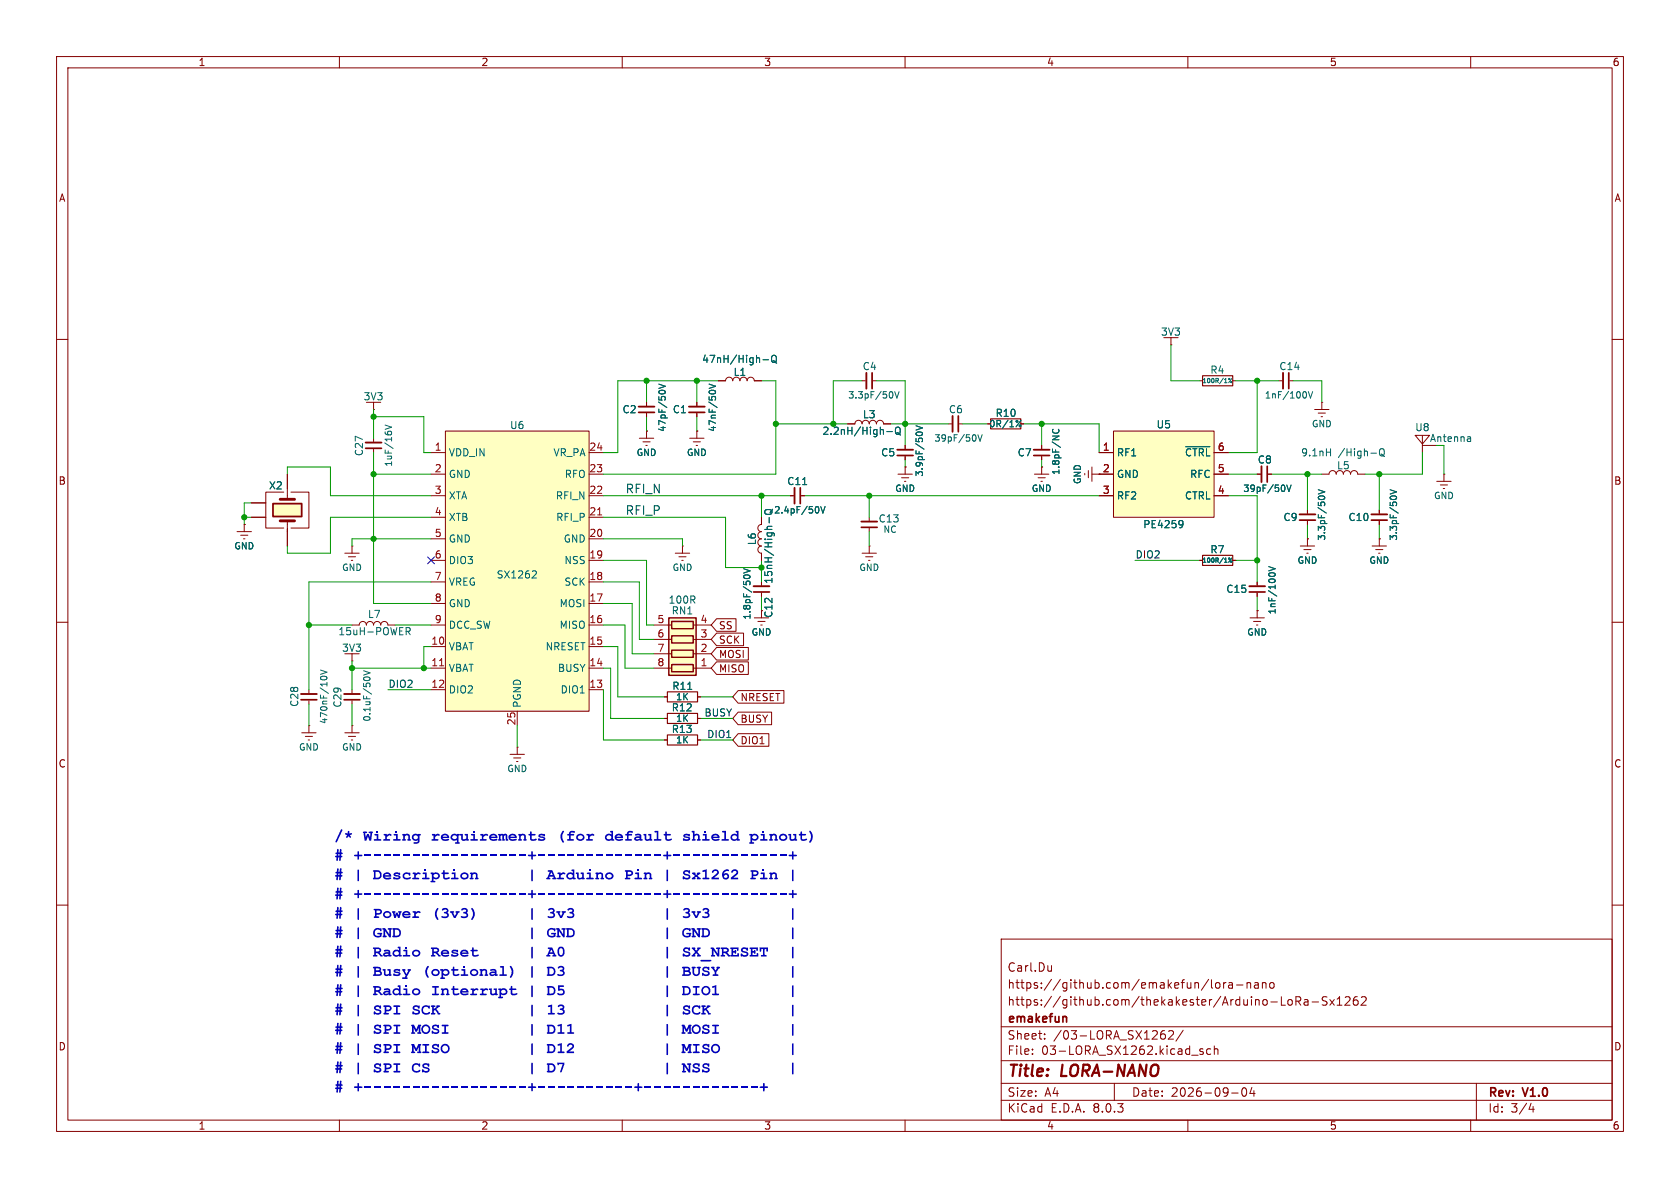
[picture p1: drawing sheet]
<svg xmlns="http://www.w3.org/2000/svg" width="297mm" height="210mm" viewBox="0 0 297 210" stroke-linecap="round" stroke-linejoin="round" font-family="sans-serif">
<g fill="none" stroke="#840000" stroke-width=".18">
<path d="M10 10h277v190h-277zM12 12h273v186h-273zM60 10v2M110 10v2M160 10v2M210 10v2M260 10v2M10 60h2M285 60h2M167.6 74.9h.6M169.6 74.9h.6M139.7 87.6h.6"/>
<path d="M141.7 87.6h.5M10 110h2M222.2 102.9v.6M222.2 104.8v.6M285 110h2M117.5 123.2h.5M117.5 130.8h.5M117.5 127h.5M123.3 123.2h.5M123.3 130.8h.5M123.3 127h.5M10 160h2"/>
<path d="M285 160h2M177 166h108v32h-108zM185.9 170.7v1M185.9 171.6l-.4 .1M214.2 174.6l.2 .1M215 173.8l.2-.1 .4 .1 .1 .6-.2 .2-.3 .1-.2-.1zM216.3 173.7v1M216.7 173.7l-.2 .1-.2 .2M217.2 173.8h.6l.1 .9M217.9 174.1h-.5a.29 .29 0 0 0-.2 .3 .29 .29 0 0 0 .2 .3l.5-.1M218.6 174.1h1.1M220.5 173.8l.2-.1 .3 .1 .1 .9"/>
<path d="M220.5 173.7v1M221.8 173.8h.6l.1 .9M222.5 174.1h-.5a.29 .29 0 0 0-.3 .3 .29 .29 0 0 0 .3 .3l.5-.1M223.2 173.8l.2-.1 .3 .1 .1 .9M223.2 173.7v1M224.5 173.8l.2-.1 .5 .1v.6l-.1 .2-.4 .1-.2-.1zM227.7 176.8l.5-.1 .3 .3v.4l-.2 .2-.3 .1-.3-.1M229.1 177l.7-.1 .2-.2-.1-.4-.2-.1h-.6v1.5M229.5 177l.5 .7M230.6 176.8h.6v.9M231.2 177.1h-.5a.29 .29 0 0 0-.2 .3 .29 .29 0 0 0 .2 .3l.5-.1M232 177.1h1.1"/>
<path d="M234.6 176.3l-.6-.1-.2 .1v.5l.7 .3 .1 .3-.3 .3-.6-.1M235.1 176.7l.8 1M235.9 176.7l-.8 1M236.4 177.7h.8M236.4 176.6l.4-.4v1.5M237.8 176.3l.6-.1 .2 .1 .1 .3-1 1.1h1M240 176.2a.59 .59 0 0 0-.8 .6v.6l.2 .2 .4 .1 .2-.1 .1-.5-.1-.3h-.5l-.3 .3M240.7 176.3l.5-.1 .3 .1v.3l-.9 1.1h.9M60 198v2M110 198v2M160 198v2M177 194.5h108"/>
<path d="M177 191.5h108M177 187.5h108M177 181.5h108M182.5 186.3v.1M182.5 185.5v.1M184.7 183.6v.1M184.7 182.8v.1M197 191.5v3M205.5 182.8h.2l.3 .3v.5l-.5 .1M205.9 182.2l-.4 .1M206.6 182.3l.6-.1 .2 .1 .1 .3-1 1.1h1M209.2 182.1l-1.3 2"/>
<path d="M210 198v2M212.7 185.5l-.4-.1-.2 .2 .1 .2 .5 .2v.3h-.6M214 185.5l-.4-.1-.3 .3v.4l.2 .2h.5M214.7 185.5l.2-.1 .3 .1 .1 .9M214.7 184.9v1.5M217.7 193.2h1.2M219.7 192.4l.2-.1a.81 .81 0 0 1 .6 .6 .81 .81 0 0 1-.3 .8l-.2 .1a.81 .81 0 0 1-.3-1.4zM221.3 192.2l-.3 1.1h.9M221.7 192.8v1M260 198v2M261 191.5v6.5M270.7 195l-.4 1.1h.9"/>
<path d="M271 195.6v1"/>
</g>
<path d="M169.4 73.5v2.8M141.5 86.2v2.8M220.9 104.6h2.7M188.3 179.7l.3 .2v.8" fill="none" stroke="#840000" stroke-width=".3"/>
<path d="M168.4 73.5v2.8M140.5 86.2v2.8M220.9 103.6h2.7" fill="none" stroke="#840000" stroke-width=".33"/>
<path d="M172.5 77.1v.7M172.9 76.8l.4 1.2 .3-1.2M141.9 85.7h.7M144.6 89.6l.2 .4-.2 .6M145.1 89.5l.4 1.2 .4-1.2M224.3 100.2l1.1 .3-1.1 .4M224.5 101.3h.7M121.6 121.9h.7" fill="none" stroke="#006464" stroke-width=".18"/>
<path d="M118 122.3h5.3v1.8h-5.3zM118 129.9h5.3v1.8h-5.3zM118 126.1h5.3v1.8h-5.3z" fill="none" stroke="#840000" stroke-width=".2"/>
<path d="M196.8 76.2h17.8v15.2h-17.8z" fill="#ffffc2"/>
<g fill="none" stroke="#840000" stroke-width=".18">
<path d="M66 77.5v.6M66 79.4v.6M196.8 76.2h17.8v15.2h-17.8zM152.4 97.8h2.5M153 98.4h1.3M153.5 99.1h.3M153.7 96.5h.1M153.7 96.5v1.3M194.3 80h2.5M194.3 83.8h2.5M194.3 87.6h2.5M214.6 80h2.6"/>
<path d="M214.6 83.8h2.6M214.6 87.6h2.6M243.8 90.2v.6M243.8 92.1v.6M133.3 109.2h2.6M134 109.9h1.3M134.5 110.5h.2M134.6 108h.1M134.6 108v1.2"/>
</g>
<path d="M68.1 75.1l1.1 .4-1.1 .4M209.6 79h4.3M208.6 92l.5 .1a.84 .84 0 0 1-.3 1.2M209.1 92.6l-.1 .1-.4 .1M245.8 86.6l1.1 .3-1.1 .4M245.8 87.8l.4-.1 .6 .1" fill="none" stroke="#006464" stroke-width=".18"/>
<path d="M64.6 78.2h2.8M242.4 90.9h2.8" fill="none" stroke="#840000" stroke-width=".33"/>
<path d="M64.6 79.2h2.8M242.4 91.9h2.8" fill="none" stroke="#840000" stroke-width=".3"/>
<path d="M78.7 76.2h25.4v49.5h-25.4z" fill="#ffffc2"/>
<g fill="none" stroke="#840000" stroke-width=".18">
<path d="M78.7 76.2h25.4v49.5h-25.4zM160 78.7v.6M76.2 80h2.5M76.2 99.1h2.5M76.2 83.8h2.5M76.2 95.3h2.5M76.2 91.4h2.5M76.2 87.6h2.5M104.1 80h2.6M104.1 99.1h2.6M104.1 83.8h2.6M104.1 95.3h2.6"/>
<path d="M104.1 91.4h2.6M104.1 87.6h2.6M153.7 91.4v.6M153.7 93.4v.6M160 80.7v.6M242.6 96.5h2.5M243.2 97.2h1.3M243.7 97.8h.3M243.8 95.3h.1M243.8 95.3v1.2M254 85.1h2.5M254.6 85.7h1.3"/>
<path d="M255.1 86.4h.3M255.3 83.8h.1M255.3 83.8v1.3M62.2 110.5h1.3a.64 .64 0 0 1 .6-.6 .64 .64 0 0 1 .7 .6 .64 .64 0 0 1 .6-.6 .64 .64 0 0 1 .6 .6 .64 .64 0 0 1 .7-.6 .64 .64 0 0 1 .6 .6 .64 .64 0 0 1 .6-.6 .64 .64 0 0 1 .7 .6h1.2M76.2 114.3h2.5M76.2 118.1h2.5M76.2 110.5h2.5M76.2 106.7h2.5M76.2 102.9h2.5M104.1 114.3h2.6M104.1 118.1h2.6M104.1 110.5h2.6"/>
<path d="M104.1 106.7h2.6M104.1 102.9h2.6M134.6 102.9v.6M134.6 104.8v.6M76.2 121.9h2.5M91.4 125.7v2.6M104.1 121.9h2.6"/>
</g>
<path d="M105.7 91h.7M77.7 117.7h.7" fill="none" stroke="#a90000" stroke-width=".18"/>
<path d="M161.9 75.3l1.2 .3-1.2 .4M162 76.5l.4-.1 .6 .1M71.8 111.6l.6-.1 .1-.1v-.3l-.7-.2v1.3M72.1 111.6l.4 .6M94.3 100.9l.4 .1 .1 .3-.8 .9h.8M131.5 100.5l1.1 .4-1.1 .4M131.5 101.8l.4-.2 .6 .2" fill="none" stroke="#006464" stroke-width=".18"/>
<path d="M158.6 79.5h2.8M152.3 92.2h2.8M133.2 103.6h2.8" fill="none" stroke="#840000" stroke-width=".33"/>
<path d="M152.3 93.2h2.8M158.6 80.5h2.8M133.2 104.6h2.8" fill="none" stroke="#840000" stroke-width=".3"/>
<path d="M118.2 109.2h4.9v10.2h-4.9z" fill="#ffffc2"/>
<path d="M118.2 109.2h4.9v10.2h-4.9zM118.7 117.5h3.9v1.2h-3.9zM118.7 114.9h3.9v1.3h-3.9zM118.7 112.4h3.9v1.3h-3.9zM118.7 109.9h3.9v1.2h-3.9z" fill="none" stroke="#840000" stroke-width=".25"/>
<g fill="none" stroke="#840000" stroke-width=".18">
<path d="M207 59.7v1.3M66 72.4h.1M66 71.1v1.3M113 77.5h2.6M113.7 78.1h1.2M114.2 78.7h.2M114.3 76.2h.1M114.3 71.1v.6M114.3 73.1v.6M114.3 76.2v1.3M121.9 77.5h2.6M122.6 78.1h1.2"/>
<path d="M123.1 78.7h.2M123.2 76.2h.1M123.2 71.1v.6M123.2 73.1v.6M123.2 76.2v1.3M127 67.3h1.3a.64 .64 0 0 1 .6-.6 .64 .64 0 0 1 .6 .6 .64 .64 0 0 1 .7-.6 .64 .64 0 0 1 .6 .6 .64 .64 0 0 1 .6-.6 .64 .64 0 0 1 .7 .6 .64 .64 0 0 1 .6-.6 .64 .64 0 0 1 .6 .6h1.3M149.9 74.9h1.2a.64 .64 0 0 1 .7-.6 .64 .64 0 0 1 .6 .6 .64 .64 0 0 1 .6-.6 .64 .64 0 0 1 .7 .6 .64 .64 0 0 1 .6-.6 .64 .64 0 0 1 .6 .6 .64 .64 0 0 1 .7-.6 .64 .64 0 0 1 .6 .6h1.3M152.4 67.3h.6M154.4 67.3h.5M180.5 74.9h.5M184.1 78.7v.6M207 61h.1"/>
<path d="M212.1 67.3h.5M217.9 67.3h.5M226.1 67.3h.5M228 67.3h.6M232.4 72.4h2.5M233 73h1.3M233.6 73.7h.2M233.7 71.1h.1M233.7 71.1v1.3M250.2 77h2.5l-1.2 1.5zM251.5 77v3M251.5 78.7h2.5"/>
<path d="M119.4 97.8h2.5M120 98.4h1.3M120.5 99.1h.3M120.6 96.5h.1M120.6 96.5v1.3M134.6 91.4v1.3a.64 .64 0 0 0-.6 .6 .64 .64 0 0 0 .6 .7M134.6 94a.64 .64 0 0 0-.6 .6 .64 .64 0 0 0 .6 .7 .64 .64 0 0 0-.6 .6 .64 .64 0 0 0 .6 .6 .64 .64 0 0 0-.6 .7 .64 .64 0 0 0 .6 .6v1.3M158.7 83.8h2.6M159.4 84.5h1.3M159.9 85.1h.2M160 82.6h.1M160 82.6v1.2"/>
<path d="M182.9 83.8h2.5M183.5 84.5h1.3M184 85.1h.3M184.1 82.6h.1M184.1 80.7v.6M184.1 82.6v1.2M192.4 83.2v1.3M193 83.8h1.3M193 82.6v2.5M212.1 99.1h.5M217.9 99.1h.5M222.2 83.8h.6"/>
<path d="M224.2 83.8h.6M229.9 96.5h2.5M230.5 97.2h1.3M231 97.8h.3M231.1 95.3h.1M231.1 90.2v.6M231.1 92.1v.6M231.1 95.3v1.2M233.7 83.8h1.2a.64 .64 0 0 1 .7-.6 .64 .64 0 0 1 .6 .6 .64 .64 0 0 1 .7-.6 .64 .64 0 0 1 .6 .6 .64 .64 0 0 1 .6-.6 .64 .64 0 0 1 .7 .6 .64 .64 0 0 1 .6-.6 .64 .64 0 0 1 .6 .6h1.3M62.2 116.8h.1M62.2 115.6v1.2M115.6 118.1h3.1"/>
<path d="M115.6 115.6h3.1M115.6 113h3.1M115.6 110.5h3.1M122.6 118.1h3.1M122.6 115.6h3.1M122.6 113h3.1M122.6 110.5h3.1M221 109.2h2.5M221.6 109.9h1.3M222.1 110.5h.3M222.2 108h.1M222.2 108v1.2"/>
<path d="M53.3 129.5h2.6M54 130.2h1.2M54.5 130.8h.2M54.6 128.3h.1M54.6 121.9v.6M54.6 123.9v.6M54.6 128.3v1.2M61 129.5h2.5M61.6 130.2h1.3M62.1 130.8h.3M62.2 128.3h.1M62.2 121.9v.6"/>
<path d="M62.2 123.9v.6M62.2 128.3v1.2M90.2 133.4h2.5M90.8 134h1.3M91.3 134.6h.3M91.4 132.1h.1M91.4 132.1v1.3"/>
</g>
<path d="M112.9 71.9h2.8M121.8 71.9h2.8M153.2 65.9v2.8M182.8 79.5h2.7M226.8 65.9v2.8M223 82.4v2.8M229.7 90.9h2.8M53.2 122.7h2.8M60.8 122.7h2.8" fill="none" stroke="#840000" stroke-width=".33"/>
<path d="M112.9 72.9h2.8M121.8 72.9h2.8M154.2 65.9v2.8M227.8 65.9v2.8M182.8 80.5h2.7M224 82.4v2.8M229.7 91.9h2.8M53.2 123.7h2.8M60.8 123.7h2.8" fill="none" stroke="#840000" stroke-width=".3"/>
<g fill="none" stroke="#006464" stroke-width=".18">
<path d="M116.5 67.9l1.1 .4-1.1 .4M116.7 69h.7M125.4 67.9l1.1 .4-1.1 .4M125.6 69h.7M134.9 63.6h1M136.6 62.9l.1-.1a.43 .43 0 0 1 .6 .4v.5a.42 .42 0 0 1-.5 .4 .42 .42 0 0 1-.4-.4v-.5zM136.6 63.8l.7 .4M156.8 76.3h1M157.7 69.3l.2 .4-.2 .6M158.2 69.2l.4 1.2 .3-1.2M158.5 75.6l.1-.1a.43 .43 0 0 1 .5 .4v.5a.42 .42 0 0 1-.4 .4 .42 .42 0 0 1-.4-.4v-.5zM158.5 76.5l.7 .4"/>
<path d="M180.5 74.3l-.9 1.2M186.2 75.9a.54 .54 0 0 0 .4 .7 .54 .54 0 0 0 .6-.5l-.1-.2M217.8 66.9l-.6 .8M230.9 69.4v.8M231.3 69.2l.4 1.2 .4-1.2M234.5 79.9h.7M235.2 79.3v1.3M244.1 79.4l.1-.1a.43 .43 0 0 1 .5 .4v.5a.42 .42 0 0 1-.4 .4 .42 .42 0 0 1-.4-.4v-.5zM259.8 77.2l.2 .2v.6M260 78h-.4M260 77.5l-.4 .1M136 91.5v.9"/>
<path d="M136.3 90.1a.85 .85 0 0 0-1.1 .3 .43 .43 0 0 0 .4 .5h.7M136.4 90.3l-.2 .4M217.8 98.6l-.6 .8M227.1 86v.7M227.5 85.7l.4 1.2 .3-1.2M233.1 86.6l1.1 .3-1.1 .4M233.1 87.8l.4-.1 .6 .1M242.4 80.1h.9M244.1 80.3l.7 .4M56.7 119.8a.72 .72 0 0 1 1.1 0M56.7 118.4l1.1 .4-1.1 .4M64.3 118.6l1.1 .4-1.1 .3"/>
<path d="M64.3 119.8l.4-.1 .7 .1"/>
<circle cx="180.3" cy="75.3" r=".16"/>
<circle cx="217.3" cy="67" r=".11"/>
<circle cx="217.7" cy="67.5" r=".11"/>
<circle cx="217.3" cy="98.7" r=".11"/>
<circle cx="217.7" cy="99.3" r=".11"/>
</g>
<path d="M175.1 74h5.4v1.8h-5.4zM212.6 66.4h5.3v1.8h-5.3zM212.6 98.2h5.3v1.7h-5.3z" fill="none" stroke="#840000" stroke-width=".2"/>
<path d="M48.3 89h5v2.3h-5z" fill="#ffffc2"/>
<g fill="none" stroke="#840000" stroke-width=".18">
<path d="M41.9 94h2.5M42.5 94.6h1.3M43.1 95.3h.2M43.2 92.7h.1M43.2 92.7v1.3M44.4 88.9h2.6M44.4 91.4h2.6M50.2 87h-3.2v6.3h3.2M50.8 92.1v1.9v-.5M50.8 83.8v4.5M50.8 94v2.5M51.4 87h3.2v6.3h-3.2"/>
<path d="M61 97.8h2.5M61.6 98.4h1.3M62.1 99.1h.3M62.2 96.5h.1M62.2 96.5v1.3M126.7 109.4h3.4v2.2h-3.4l-1-1.1zM126.7 117h5.6v2.2h-5.6l-1-1.1zM126.7 111.9h4.7v2.2h-4.7l-1-1.1zM126.7 114.5h5.6v2.2h-5.6l-1-1.1zM130.5 129.7h5.4v2.2h-5.4l-1-1.1zM130.5 122.1h8.1v2.2h-8.1l-1-1.1zM130.5 125.9h5.9v2.2h-5.9l-1-1.1z"/>
</g>
<path d="M48.3 89h5v2.3h-5z" fill="none" stroke="#840000" stroke-width=".3"/>
<path d="M49.5 88.3h2.6M49.5 92.1h2.6" fill="none" stroke="#840000" stroke-width=".51"/>
<g fill="#0000c2">
<path d="M60.3 146.6h.2v.2l-.9 2-.3 .1v-.2z"/>
<path d="M61 147.3l.5 .1v-.5h.2l.1 .5 .3-.1 .1 .1-.4 .2 .2 .5h-.2l-.2-.3-.2 .3h-.2l.2-.5-.4-.1z"/>
<path d="M73 147.6l.4-.2 .5 .1v-.1l.5 .1v.1l-.2 .1-.1 1.2-.4 .3-.6-.1v-.2l.7-.1 .1-.3a.68 .68 0 0 1-1.1-.5h.3a.39 .39 0 0 0 .6 .4 .39 .39 0 0 0 0-.7 .39 .39 0 0 0-.6 .2l-.3 .1z"/>
<path d="M95.2 147.6l.4-.2h.5a.2 .2 0 0 1 .2 .1 .2 .2 0 0 1 0 .3 .2 .2 0 0 1-.3-.1l-.5 .1 .3 .1a.43 .43 0 0 1 .6 .4 .43 .43 0 0 1-.6 .4l-.3-.1a.21 .21 0 0 1-.3 0 .21 .21 0 0 1 0-.3 .21 .21 0 0 1 .3 0h.6l-.3-.2a.4 .4 0 0 1-.5-.1 .4 .4 0 0 1-.1-.4z"/>
<path d="M103.7 147.5l.5-.1v.2l.2-.1a.36 .36 0 0 1 .4-.1 .36 .36 0 0 1 .2 .3l-.1 .1a.5 .5 0 0 0-.7 .1v.4h.6v.3h-1.2v-.2l.4-.1v-.6h-.3z"/>
<path d="M117.6 147h.2l.1 .4 .7 .1-.1 .2h-.6v.6h.4a.25 .25 0 0 1 .3-.1 .25 .25 0 0 1 .2 .2 .72 .72 0 0 1-1.2-.1v-.6l-.3-.1 .3-.2z"/>
<path d="M129.3 147.6l.5-.2 .5 .1v-.3l-.2-.1v-.2h.5v1.4l.2 .2-.1 .1h-.4v-.1a.68 .68 0 0 1-.7 .1 .68 .68 0 0 1-.5-.6h.3a.39 .39 0 0 0 .6 .4 .39 .39 0 0 0 0-.7l-.4 .1-.2 .2h-.3z"/>
<path d="M143.1 146.9a.86 .86 0 0 1 .6 1l-.2 .7a.35 .35 0 0 1-.4 .3l-.1-.1a1.52 1.52 0 0 0 0-1.8z"/>
<path d="M59.6 150.1l.3 .1-.1 .5h.3v-.6h.2v.6l.3 .1-.3 .2v.3l.2 .1-.2 .2-.1 .5-.1 .1-.1-.1v-.5h-.2l-.1 .5-.1 .1-.1-.1v-.5l-.3-.2 .2-.1h.6v-.3h-.2v.3h-.3v-.3l-.2-.1 .3-.2z"/>
<path d="M63.2 150.5h.2l.1 .6h.5l.1 .1-.2 .2h-.4v.5l-.2 .1-.1-.2v-.4h-.5l-.1-.2 .1-.1h.5z"/>
<path d="M73 151.1h1.2v.3h-1.2z"/>
<path d="M74.7 151.1h1.2v.3h-1.2z"/>
<path d="M94 150.5h.2v.6h.5l.1 .1-.1 .2h-.5v.5l-.1 .1-.2-.2v-.4h-.5l-.1-.2 .2-.1h.4z"/>
<path d="M95.2 151.1h1.2v.3h-1.2z"/>
<path d="M96.9 151.1h1.2v.3h-1.2z"/>
<path d="M103.7 151.1h1.2v.3h-1.2z"/>
<path d="M105.4 151.1h1.2v.3h-1.2z"/>
<path d="M107.1 151.1h1.2v.3h-1.2z"/>
<path d="M108.8 151.1h1.2v.3h-1.2z"/>
<path d="M110.5 151.1h1.2v.3h-1.2z"/>
<path d="M112.2 151.1h1.2v.3h-1.2z"/>
<path d="M114 151.1h1.1v.3h-1.1z"/>
<path d="M115.7 151.1h1.2v.3h-1.2z"/>
<path d="M117.9 150.5h.2v.6h.5l.1 .1-.1 .2h-.5v.5l-.1 .1-.2-.2v-.4h-.5l-.1-.2 .2-.1h.4z"/>
<path d="M119.1 151.1h1.2v.3h-1.2z"/>
<path d="M120.8 151.1h1.2v.3h-1.2z"/>
<path d="M122.5 151.1h1.2v.3h-1.2z"/>
<path d="M124.2 151.1h1.2v.3h-1.2z"/>
<path d="M125.9 151.1h1.2v.3h-1.2z"/>
<path d="M127.6 151.1h1.2v.3h-1.2z"/>
<path d="M129.3 151.1h1.2v.3h-1.2z"/>
<path d="M131 151.1h1.2v.3h-1.2z"/>
<path d="M140.1 150.5h.2v.6h.5l.1 .1-.1 .2h-.5v.5l-.1 .1-.2-.2v-.4h-.5l-.1-.2 .1-.1h.5z"/>
<path d="M59.6 153.5l.3 .1-.1 .5h.3v-.6h.2v.6l.3 .1-.3 .2v.3l.2 .1-.2 .2-.1 .5-.1 .1-.1-.1v-.5h-.2l-.1 .5-.1 .1-.1-.1v-.5l-.3-.2 .2-.1h.6v-.3h-.2v.3h-.3v-.3l-.2-.1 .3-.2z"/>
<path d="M63.2 153.7h.2l.1 .2v1.7l-.2 .2-.1-.2z"/>
<path d="M81.5 154.5a.68 .68 0 0 1 1.1-.1 .68 .68 0 0 1-.2 1l-.4 .1-.4-.2-.2-.4h.3a.41 .41 0 0 0 .5 .3 .41 .41 0 0 0 .2-.6l-.2-.1a.44 .44 0 0 0-.5 .4h-.3z"/>
<path d="M83.1 154.3l.4-.1v.1l.4-.1a.46 .46 0 0 1 .5 .5v.5l.2 .1-.2 .1-.4-.1 .1-.1v-.5a.34 .34 0 0 0-.6 0v.5l.2 .1v.1h-.6v-.2h.1v-.7h-.1z"/>
<path d="M107.1 154.5a.68 .68 0 0 1 1.1-.1 .68 .68 0 0 1-.2 1l-.4 .1-.4-.2-.2-.4h.3a.41 .41 0 0 0 .5 .3 .41 .41 0 0 0 .2-.6l-.2-.1a.43 .43 0 0 0-.5 .4h-.3z"/>
<path d="M59.6 156.9l.3 .1-.1 .5h.3v-.5l.2-.1v.6l.3 .2-.3 .1v.3l.2 .1-.2 .2-.1 .5-.1 .1-.1-.1v-.5h-.2l-.1 .5-.1 .1-.1-.1v-.5l-.3-.1 .2-.2h.6v-.3h-.2v.3h-.3v-.3l-.2-.1 .3-.2z"/>
<path d="M63.2 157.3h.2l.1 .6h.5l.1 .1-.2 .2h-.4v.5l-.2 .1-.1-.1v-.5h-.5l-.1-.1 .1-.2h.5z"/>
<path d="M64.4 157.9h1.2v.3h-1.2z"/>
<path d="M81.5 157.9h1.2v.3h-1.2z"/>
<path d="M83.2 157.9h1.2v.3h-1.2z"/>
<path d="M84.9 157.9h1.2v.3h-1.2z"/>
<path d="M86.6 157.9h1.2v.3h-1.2z"/>
<path d="M88.3 157.9h1.2v.3h-1.2z"/>
<path d="M90 157.9h1.2v.3h-1.2z"/>
<path d="M91.8 157.9h1.2v.3h-1.2z"/>
<path d="M94 157.3h.2v.6h.5l.1 .1-.1 .2h-.5v.5l-.1 .1-.2-.1v-.5h-.5l-.1-.1 .2-.2h.4z"/>
<path d="M95.2 157.9h1.2v.3h-1.2z"/>
<path d="M96.9 157.9h1.2v.3h-1.2z"/>
<path d="M98.6 157.9h1.2v.3h-1.2z"/>
<path d="M100.3 157.9h1.2v.3h-1.2z"/>
<path d="M102 157.9h1.2v.3h-1.2z"/>
<path d="M103.7 157.9h1.2v.3h-1.2z"/>
<path d="M105.4 157.9h1.2v.3h-1.2z"/>
<path d="M107.1 157.9h1.2v.3h-1.2z"/>
<path d="M108.8 157.9h1.2v.3h-1.2z"/>
<path d="M110.5 157.9h1.2v.3h-1.2z"/>
<path d="M112.2 157.9h1.2v.3h-1.2z"/>
<path d="M114 157.9h1.1v.3h-1.1z"/>
<path d="M115.7 157.9h1.2v.3h-1.2z"/>
<path d="M117.9 157.3h.2v.6h.5l.1 .1-.1 .2h-.5v.5l-.1 .1-.2-.1v-.5h-.5l-.1-.1 .2-.2h.4z"/>
<path d="M119.1 157.9h1.2v.3h-1.2z"/>
<path d="M120.8 157.9h1.2v.3h-1.2z"/>
<path d="M122.5 157.9h1.2v.3h-1.2z"/>
<path d="M124.2 157.9h1.2v.3h-1.2z"/>
<path d="M125.9 157.9h1.2v.3h-1.2z"/>
<path d="M127.6 157.9h1.2v.3h-1.2z"/>
<path d="M129.3 157.9h1.2v.3h-1.2z"/>
<path d="M131 157.9h1.2v.3h-1.2z"/>
<path d="M132.7 157.9h1.2v.3h-1.2z"/>
<path d="M134.4 157.9h1.2v.3h-1.2z"/>
<path d="M136.1 157.9h1.2v.3h-1.2z"/>
<path d="M137.9 157.9h1.1v.3h-1.1z"/>
<path d="M140.1 157.3h.2v.6h.5l.1 .1-.1 .2h-.5v.5l-.1 .1-.2-.1v-.5h-.5l-.1-.1 .1-.2h.5z"/>
<path d="M59.6 160.3l.3 .1-.1 .5h.3v-.5l.2-.1v.6l.3 .2-.3 .1v.3l.2 .2-.2 .1-.1 .6h-.1l-.1-.1v-.5h-.2l-.1 .5-.1 .1-.1-.1v-.5l-.3-.1 .2-.2h.6v-.3h-.2v.3h-.3v-.3l-.2-.1 .3-.2z"/>
<path d="M63.2 160.6h.2l.1 .1v1.8l-.2 .1-.1-.2z"/>
<path d="M83.3 160.5a.86 .86 0 0 1 .6 1l-.1 .7a.35 .35 0 0 1-.5 .4v-.1a1.52 1.52 0 0 0 0-1.9z"/>
<path d="M59.6 163.7l.3 .2-.1 .5h.3v-.6h.2v.6l.3 .1-.3 .1v.3l.2 .2-.2 .1-.1 .6h-.1l-.1-.1v-.5h-.2l-.1 .6h-.1l-.1-.1v-.5l-.3-.1 .2-.2h.6v-.3h-.2v.3h-.3v-.3l-.2-.1 .3-.1z"/>
<path d="M63.2 164h.2l.1 .1v1.8l-.2 .1-.1-.2z"/>
<path d="M59.6 167.2l.3 .1-.1 .5h.3v-.6h.2v.6l.3 .1-.3 .2v.2l.2 .2-.2 .1-.1 .6-.1 .1-.1-.2v-.5h-.2l-.1 .6-.1 .1-.1-.2v-.5l-.3-.1 .2-.2h.6v-.2h-.2v.2h-.3v-.2l-.2-.2 .3-.1z"/>
<path d="M63.2 167.4h.2l.1 .1v1.8l-.2 .2-.1-.3z"/>
<path d="M59.6 170.6l.3 .1-.1 .5h.3v-.6h.2v.6l.3 .1-.3 .2v.3l.2 .1-.2 .1-.1 .6-.1 .1-.1-.2v-.5h-.2l-.1 .6-.1 .1-.1-.2v-.5l-.3-.1 .2-.1h.6v-.3h-.2v.3h-.3v-.3l-.2-.2 .3-.1z"/>
<path d="M63.2 170.8h.2l.1 .2v1.7l-.2 .2-.1-.2z"/>
<path d="M88.4 170.8h.7v1.4h.4l.1 .3h-1.3v-.2l.5-.1v-1.1l-.4-.1z"/>
<path d="M90.2 170.8a.86 .86 0 0 1 .6 1l-.2 .7a.35 .35 0 0 1-.4 .3l-.1-.1a1.52 1.52 0 0 0 0-1.8z"/>
<path d="M59.6 174l.3 .1-.1 .5h.3v-.6h.2v.6l.3 .1-.3 .2v.3l.2 .1-.2 .2-.1 .5-.1 .1-.1-.1v-.5h-.2l-.1 .5-.1 .1-.1-.1v-.5l-.3-.2 .2-.1h.6v-.3h-.2v.3h-.3v-.3l-.2-.2 .3-.1z"/>
<path d="M63.2 174.2h.2l.1 .2v1.7l-.2 .2-.1-.2z"/>
<path d="M88.1 174.8l.5-.1v.1a.66 .66 0 0 1 .9 0 .66 .66 0 0 1 0 1 .66 .66 0 0 1-.9 0v.4h.3v.2h-.8v-.2h.2v-.9h.3a.38 .38 0 0 0 .5 .4 .38 .38 0 0 0 .1-.7 .43 .43 0 0 0-.6 .3h-.3v-.3h-.2z"/>
<path d="M90.3 174.3h.2l.1 .4 .6 .1v.2h-.6v.6l.4 .1a.25 .25 0 0 1 .3-.2 .25 .25 0 0 1 .2 .2 .72 .72 0 0 1-1.2-.1v-.6l-.3-.1 .3-.2z"/>
<path d="M59.6 177.4l.3 .1-.1 .5h.3v-.6h.2v.6l.3 .1-.3 .2v.3l.2 .1-.2 .2-.1 .5-.1 .1-.1-.1v-.5h-.2l-.1 .5-.1 .1-.1-.1v-.5l-.3-.2 .2-.1h.6v-.3h-.2v.3h-.3v-.3l-.2-.1 .3-.2z"/>
<path d="M63.2 177.6h.2l.1 .2v1.7l-.2 .2-.1-.2z"/>
<path d="M59.6 180.8l.3 .1-.1 .5h.3v-.5l.2-.1v.6l.3 .2-.3 .1v.3l.2 .1-.2 .2-.1 .5-.1 .1-.1-.1v-.5h-.2l-.1 .5-.1 .1-.1-.1v-.5l-.3-.2 .2-.1h.6v-.3h-.2v.3h-.3v-.3l-.2-.1 .3-.2z"/>
<path d="M63.2 181h.2l.1 .2v1.8l-.2 .1-.1-.2z"/>
<path d="M59.6 184.2l.3 .1-.1 .5h.3v-.5l.2-.1v.6l.3 .2-.3 .1v.3l.2 .2-.2 .1-.1 .6h-.1l-.1-.1v-.5h-.2l-.1 .5-.1 .1-.1-.1v-.5l-.3-.1 .2-.2h.6v-.3h-.2v.3h-.3v-.3l-.2-.1 .3-.2z"/>
<path d="M63.2 184.5h.2l.1 .1v1.8l-.2 .1-.1-.2z"/>
<path d="M59.6 187.6l.3 .1-.1 .6h.3v-.6l.2-.1v.7l.3 .1-.3 .1v.3l.2 .2-.2 .1-.1 .6h-.1l-.1-.1v-.5h-.2l-.1 .6h-.1l-.1-.1v-.5l-.3-.1 .2-.2h.6v-.3h-.2v.3h-.3v-.3l-.2-.1 .3-.1z"/>
<path d="M63.2 187.9h.2l.1 .1v1.8l-.2 .1-.1-.2z"/>
<path d="M59.6 191.1l.3 .1-.1 .5h.3v-.6h.2v.6l.3 .1-.3 .2v.2l.2 .2-.2 .1-.1 .6-.1 .1-.1-.2v-.5h-.2l-.1 .6-.1 .1-.1-.2v-.5l-.3-.1 .2-.2h.6v-.2h-.2v.2h-.3v-.2l-.2-.2 .3-.1z"/>
<path d="M63.2 191.5h.2l.1 .5 .5 .1 .1 .1-.2 .1h-.4v.6h-.2l-.1-.1v-.5h-.5l-.1-.1 .1-.2h.5z"/>
<path d="M64.4 192h1.2v.3h-1.2z"/>
<path d="M66.1 192h1.2v.3h-1.2z"/>
<path d="M67.9 192h1.1v.3h-1.1z"/>
<path d="M69.6 192h1.2v.3h-1.2z"/>
<path d="M71.3 192h1.2v.3h-1.2z"/>
<path d="M73 192h1.2v.3h-1.2z"/>
<path d="M74.7 192h1.2v.3h-1.2z"/>
<path d="M76.4 192h1.2v.3h-1.2z"/>
<path d="M78.1 192h1.2v.3h-1.2z"/>
<path d="M79.8 192h1.2v.3h-1.2z"/>
<path d="M81.5 192h1.2v.3h-1.2z"/>
<path d="M83.2 192h1.2v.3h-1.2z"/>
<path d="M84.9 192h1.2v.3h-1.2z"/>
<path d="M86.6 192h1.2v.3h-1.2z"/>
<path d="M88.3 192h1.2v.3h-1.2z"/>
<path d="M90 192h1.2v.3h-1.2z"/>
<path d="M91.8 192h1.2v.3h-1.2z"/>
<path d="M94 191.5h.2v.5l.5 .1 .1 .1-.1 .1h-.5v.6h-.1l-.2-.1v-.5h-.5l-.1-.1 .2-.2h.4z"/>
<path d="M95.2 192h1.2v.3h-1.2z"/>
<path d="M96.9 192h1.2v.3h-1.2z"/>
<path d="M98.6 192h1.2v.3h-1.2z"/>
<path d="M100.3 192h1.2v.3h-1.2z"/>
<path d="M102 192h1.2v.3h-1.2z"/>
<path d="M103.7 192h1.2v.3h-1.2z"/>
<path d="M105.4 192h1.2v.3h-1.2z"/>
<path d="M107.1 192h1.2v.3h-1.2z"/>
<path d="M108.8 192h1.2v.3h-1.2z"/>
<path d="M110.5 192h1.2v.3h-1.2z"/>
<path d="M112.7 191.5h.2l.1 .5 .5 .1 .1 .1-.2 .1h-.4v.6h-.1l-.2-.1v-.5h-.5l-.1-.1 .1-.2h.5z"/>
<path d="M114 192h1.1v.3h-1.1z"/>
<path d="M115.7 192h1.2v.3h-1.2z"/>
<path d="M119.1 192h1.2v.3h-1.2z"/>
<path d="M120.8 192h1.2v.3h-1.2z"/>
<path d="M122.5 192h1.2v.3h-1.2z"/>
<path d="M124.2 192h1.2v.3h-1.2z"/>
<path d="M125.9 192h1.2v.3h-1.2z"/>
<path d="M127.6 192h1.2v.3h-1.2z"/>
<path d="M129.3 192h1.2v.3h-1.2z"/>
<path d="M131 192h1.2v.3h-1.2z"/>
<path d="M132.7 192h1.2v.3h-1.2z"/>
<path d="M134.9 191.5h.2l.1 .5 .5 .1 .1 .1-.2 .1h-.4v.6h-.2l-.1-.1v-.5h-.5l-.1-.1 .1-.2h.5z"/>
</g>
<g fill="none" stroke="#009600" stroke-width=".18">
<path d="M66 73.7h8.9v6.3h1.3M66 72.4v5.1M114.3 67.3v3.8M114.3 73.7v2.5M123.2 67.3v3.8M123.2 73.7v2.5M127 67.3h-17.8v12.7h-2.5M134.6 67.3h2.6v16.5h-30.5M137.2 74.9h12.7M152.4 67.3h-5.1v7.6M154.9 67.3h5.1v11.4M157.5 74.9h10.1"/>
<path d="M170.2 74.9h4.4M181 74.9h13.3v5.1M184.1 74.9v3.8M207 61v6.3h5.1M218.4 67.3h7.7M222.2 67.3v12.7h-5M228.6 67.3h5.1v3.8M255.3 78.7v5.1M43.2 91.4h1.2M44.4 88.9h-1.2v3.8M50.8 83.8v-1.2h7.6v5h17.8M66 80v26.7h10.2"/>
<path d="M66 83.8h10.2M76.2 95.3h-14v1.2M76.2 91.4h-17.8v6.4h-7.6v-1.3M106.7 99.1h7.6v11.4h1.3M106.7 87.6h33M106.7 91.4h21.6v8.9h6.3M106.7 95.3h13.9v1.2M134.6 87.6v3.8M134.6 99.1v3.8M142.2 87.6h52.1M153.7 87.6v3.8M153.7 94v2.5"/>
<path d="M160 81.3v1.3M184.1 81.3v1.3M200.7 99.1h11.4M217.2 87.6h5v15.3M217.2 83.8h5M218.4 99.1h3.8M224.8 83.8h8.9M231.1 83.8v6.4M231.1 92.7v2.6M243.8 83.8v6.4M243.8 92.7v2.6M251.5 80v3.8h-10.2"/>
<path d="M54.6 110.5h7.6M62.2 118.1h14M62.2 116.8v5.1M69.8 110.5h6.4M76.2 102.9h-21.6v19M76.2 114.3h-1.3v3.8M106.7 106.7h5.1v8.9h3.8M106.7 102.9h6.3v10.1h2.6M106.7 110.5h3.8v7.6h5.1M106.7 114.3h2.5v8.9h8.3M106.7 118.1h1.2v8.9h9.6M134.6 105.4v2.6"/>
<path d="M222.2 105.4v2.6M54.6 124.5v3.8M62.2 124.5v3.8M68.6 121.9h7.6M91.4 128.3v3.8M106.7 121.9v8.9h10.8M123.8 130.8h5.7M123.8 123.2h5.7M123.8 127h5.7"/>
</g>
<path d="M75.6 98.5l1.2 1.2M76.8 98.5l-1.2 1.2" fill="none" stroke="#000084" stroke-width=".18"/>
<g fill="none" stroke="#006464" stroke-width=".18">
<path d="M116.5 67.9l1.1 .4-1.1 .4M116.7 69h.7M125.4 67.9l1.1 .4-1.1 .4M125.6 69h.7M134.9 63.6h1M136.6 62.9l.1-.1a.43 .43 0 0 1 .6 .4v.5a.42 .42 0 0 1-.5 .4 .42 .42 0 0 1-.4-.4v-.5zM136.6 63.8l.7 .4M156.8 76.3h1M158.5 75.6l.1-.1a.43 .43 0 0 1 .5 .4v.5a.42 .42 0 0 1-.4 .4 .42 .42 0 0 1-.4-.4v-.5zM158.5 76.5l.7 .4M161.9 75.3l1.2 .3-1.2 .4M162 76.5l.4-.1 .6 .1"/>
<path d="M180.5 74.3l-.9 1.2M186.2 75.9a.54 .54 0 0 0 .4 .7 .54 .54 0 0 0 .6-.5l-.1-.2M209.6 79h4.3M136 91.5v.9M136.3 90.1a.85 .85 0 0 0-1.1 .3 .43 .43 0 0 0 .4 .5h.7M136.4 90.3l-.2 .4M141.9 85.7h.7M144.6 89.6l.2 .4-.2 .6M145.1 89.5l.4 1.2 .4-1.2M208.6 92l.5 .1a.84 .84 0 0 1-.3 1.2M209.1 92.6l-.1 .1-.4 .1M217.8 98.6l-.6 .8"/>
<path d="M227.1 86v.7M227.5 85.7l.4 1.2 .3-1.2M233.1 86.6l1.1 .3-1.1 .4M233.1 87.8l.4-.1 .6 .1M245.8 86.6l1.1 .3-1.1 .4M245.8 87.8l.4-.1 .6 .1M131.5 100.5l1.1 .4-1.1 .4M131.5 101.8l.4-.2 .6 .2M224.3 100.2l1.1 .3-1.1 .4M224.5 101.3h.7M121.6 121.9h.7"/>
<circle cx="180.3" cy="75.3" r=".16"/>
<circle cx="217.3" cy="98.7" r=".11"/>
<circle cx="217.7" cy="99.3" r=".11"/>
</g>
<g fill="none" stroke="#840000" stroke-width=".18">
<path d="M114.3 76.2h.1M114.3 71.1v.6M114.3 73.1v.6M123.2 76.2h.1M123.2 71.1v.6M123.2 73.1v.6M127 67.3h1.3M133.3 67.3h1.3M149.9 74.9h1.2M156.2 74.9h1.3M160 78.7v.6M180.5 74.9h.5"/>
<path d="M184.1 78.7v.6M43.2 92.7h.1M44.4 88.9h2.6M44.4 91.4h2.6M50.8 83.8v2.6M50.8 94v2.5M134.6 91.4v1.3M134.6 97.8v1.3M139.7 87.6h.6M141.7 87.6h.5M160 82.6h.1M160 80.7v.6"/>
<path d="M184.1 82.6h.1M184.1 80.7v.6M194.3 87.6h2.5M194.3 80h2.5M194.3 83.8h2.5M212.1 99.1h.5M214.6 87.6h2.6M214.6 80h2.6M214.6 83.8h2.6M217.9 99.1h.5M222.2 83.8h.6M224.2 83.8h.6"/>
<path d="M231.1 95.3h.1M231.1 90.2v.6M231.1 92.1v.6M243.8 95.3h.1M243.8 90.2v.6M243.8 92.1v.6M134.6 108h.1M134.6 102.9v.6M134.6 104.8v.6M222.2 108h.1M222.2 102.9v.6M222.2 104.8v.6"/>
<path d="M117.5 123.2h.5M117.5 130.8h.5M117.5 127h.5M123.3 123.2h.5M123.3 130.8h.5M123.3 127h.5"/>
</g>
<g fill="#009600" stroke="#009600" stroke-width=".18">
<circle cx="74.9" cy="118.1" r=".46"/>
<circle cx="62.2" cy="118.1" r=".46"/>
<circle cx="54.6" cy="110.5" r=".46"/>
<circle cx="137.2" cy="74.9" r=".46"/>
<circle cx="134.6" cy="87.6" r=".46"/>
<circle cx="134.6" cy="100.3" r=".46"/>
<circle cx="147.3" cy="74.9" r=".46"/>
<circle cx="160" cy="74.9" r=".46"/>
<circle cx="153.7" cy="87.6" r=".46"/>
<circle cx="222.2" cy="67.3" r=".46"/>
<circle cx="184.1" cy="74.9" r=".46"/>
<circle cx="222.2" cy="99.1" r=".46"/>
<circle cx="123.2" cy="67.3" r=".46"/>
<circle cx="114.3" cy="67.3" r=".46"/>
<circle cx="43.2" cy="91.4" r=".46"/>
<circle cx="66" cy="83.8" r=".46"/>
<circle cx="66" cy="95.3" r=".46"/>
<circle cx="66" cy="73.7" r=".46"/>
<circle cx="231.1" cy="83.8" r=".46"/>
<circle cx="243.8" cy="83.8" r=".46"/>
</g>
<g font-size="2.8" fill="#0000c2">
<text x="64.2" y="149.8">Wiring</text>
<text x="76.1" y="149.8">requirements</text>
<text x="98.3" y="149.8">(for</text>
<text x="106.9" y="149.8">default</text>
<text x="120.5" y="149.8">shield</text>
<text x="132.5" y="149.8">pinout)</text>
<text x="65.9" y="156.7">Description</text>
<text x="93.2" y="156.7">|</text>
<text x="96.6" y="156.7">Arduino</text>
<text x="110.3" y="156.7">Pin</text>
<text x="117.1" y="156.7">|</text>
<text x="120.5" y="156.7">Sx1262</text>
<text x="132.5" y="156.7">Pin</text>
<text x="139.3" y="156.7">|</text>
<text x="65.9" y="163.5">Power (3v3)</text>
<text x="65.9" y="166.9">GND</text>
<text x="93.2" y="166.9">|</text>
<text x="93.2" y="163.5">|</text>
<text x="96.6" y="166.9">GND</text>
<text x="96.6" y="163.5">3v3</text>
<text x="117.1" y="166.9">|</text>
<text x="117.1" y="163.5">|</text>
<text x="120.5" y="166.9">GND</text>
<text x="120.5" y="163.5">3v3</text>
<text x="139.3" y="166.9">|</text>
<text x="139.3" y="163.5">|</text>
<text x="65.9" y="170.3">Radio</text>
<text x="65.9" y="173.7">Busy (optional)</text>
<text x="76.1" y="170.3">Reset</text>
<text x="93.2" y="170.3">|</text>
<text x="93.2" y="173.7">|</text>
<text x="96.6" y="170.3">A0</text>
<text x="96.6" y="173.7">D3</text>
<text x="117.1" y="170.3">|</text>
<text x="117.1" y="173.7">|</text>
<text x="120.5" y="170.3">SX_NRESET |</text>
<text x="120.5" y="173.7">BUSY</text>
<text x="139.3" y="173.7">|</text>
<text x="65.9" y="177.1">Radio</text>
<text x="76.1" y="177.1">Interrupt</text>
<text x="93.2" y="177.1">|</text>
<text x="96.6" y="177.1">D5</text>
<text x="117.1" y="177.1">|</text>
<text x="120.5" y="177.1">DIO1</text>
<text x="139.3" y="177.1">|</text>
<text x="65.9" y="180.6">SPI</text>
<text x="65.9" y="184">SPI</text>
<text x="72.7" y="180.6">SCK</text>
<text x="72.7" y="184">MOSI</text>
<text x="93.2" y="180.6">|</text>
<text x="93.2" y="184">|</text>
<text x="96.6" y="180.6">13</text>
<text x="96.6" y="184">D11</text>
<text x="117.1" y="180.6">|</text>
<text x="117.1" y="184">|</text>
<text x="120.5" y="180.6">SCK</text>
<text x="120.5" y="184">MOSI</text>
<text x="139.3" y="180.6">|</text>
<text x="139.3" y="184">|</text>
<text x="65.9" y="187.4">SPI</text>
<text x="65.9" y="190.8">SPI</text>
<text x="72.7" y="187.4">MISO</text>
<text x="72.7" y="190.8">CS</text>
<text x="93.2" y="187.4">|</text>
<text x="93.2" y="190.8">|</text>
<text x="96.6" y="187.4">D12</text>
<text x="96.6" y="190.8">D7</text>
<text x="117.1" y="190.8">|</text>
<text x="117.1" y="187.4">|</text>
<text x="120.5" y="187.4">MISO</text>
<text x="120.5" y="190.8">NSS</text>
<text x="139.3" y="190.8">|</text>
<text x="139.3" y="187.4">|</text>
</g>
<g font-size="2.8" fill="#840000">
<text x="178" y="190.9">Title:</text>
<text x="187.7" y="190.9">LORA-NANO</text>
</g>
<g font-size="2.1" fill="#0f0f0f">
<text x="110.5" y="87.3">RFI_N</text>
<text x="110.5" y="91.1">RFI_P</text>
</g>
<g font-size="2.1" fill="#840000">
<text x="178" y="172">Carl.Du</text>
<text x="178" y="178">https://github.com/thekakester/Arduino-LoRa-Sx1262</text>
<text x="178" y="175">https://github.com/emakefun/lora-nano</text>
<text x="178" y="184">Sheet:</text>
<text x="178" y="181.2">emakefun</text>
<text x="186.2" y="184">/03-LORA_SX1262/</text>
<text x="178" y="186.7">File:</text>
<text x="184.1" y="186.7">03-LORA_SX1262.kicad_sch</text>
<text x="178" y="196.9">KiCad</text>
<text x="178" y="194.1">Size:</text>
<text x="184.7" y="194.1">A4</text>
<text x="185.7" y="196.9">E.D.A.</text>
<text x="193.3" y="196.9">8.0.3</text>
<text x="200" y="194.1">Date:</text>
<text x="207" y="194.1">2026-09-04</text>
<text x="263" y="194.3">Rev:</text>
<text x="263" y="196.9">Id:</text>
<text x="267.1" y="196.9">3/4</text>
<text x="269.4" y="194.3">V1.0</text>
</g>
<g font-size="1.8" fill="#840000">
<text x="35" y="11.9">1</text>
<text x="85" y="11.9">2</text>
<text x="135" y="11.9">3</text>
<text x="185" y="11.9">4</text>
<text x="235" y="11.9">5</text>
<text x="285" y="11.9">6</text>
<text x="10.3" y="35.9">A</text>
<text x="285.3" y="35.9">A</text>
<text x="194.9" y="83.6">2</text>
<text x="10.3" y="85.9">B</text>
<text x="285.3" y="85.9">B</text>
<text x="127" y="111.4">SS</text>
<text x="127" y="114">SCK</text>
<text x="127" y="119.1">MISO</text>
<text x="127" y="116.5">MOSI</text>
<text x="130.8" y="124.1">NRESET</text>
<text x="130.8" y="131.8">DIO1</text>
<text x="130.8" y="128">BUSY</text>
<text x="10.3" y="135.9">C</text>
<text x="285.3" y="135.9">C</text>
<text x="10.3" y="185.9">D</text>
<text x="285.3" y="185.9">D</text>
<text x="35" y="199.9">1</text>
<text x="85" y="199.9">2</text>
<text x="135" y="199.9">3</text>
<text x="185" y="199.9">4</text>
<text x="235" y="199.9">5</text>
<text x="285" y="199.9">6</text>
</g>
<g font-size="1.8" fill="#006464">
<text x="205.2" y="59.5">3V3</text>
<text x="124" y="64.4">47nH/High-Q</text>
<text x="152.4" y="65.6">C4</text>
<text x="226.1" y="65.6">C14</text>
<text x="64.2" y="71">3V3</text>
<text x="129.6" y="66.6">L1</text>
<text x="213.9" y="66.3">R4</text>
<text x="90.1" y="76">U6</text>
<text x="110" y="73.3">C2</text>
<text x="118.8" y="73.3">C1</text>
<text x="145.3" y="77.1">2.2nH/High-Q</text>
<text x="152.4" y="74.1">L3</text>
<text x="167.6" y="73.3">C6</text>
<text x="175.9" y="73.9">R10</text>
<text x="204.4" y="75.9">U5</text>
<text x="250.1" y="76.4">U8</text>
<text x="64.4" y="80.7" transform="rotate(-90 64.4 80.7)">C27</text>
<text x="79.2" y="80.9">VDD_IN</text>
<text x="97.7" y="80.9">VR_PA</text>
<text x="155.7" y="80.9">C5</text>
<text x="179.8" y="80.9">C7</text>
<text x="197.4" y="80.9">RF1</text>
<text x="209.4" y="80.9">~{CTRL}</text>
<text x="222.3" y="82.1">C8</text>
<text x="229.9" y="80.9">9.1nH</text>
<text x="236.3" y="83.2">L5</text>
<text x="236.6" y="80.9">/High-Q</text>
<text x="47.5" y="86.7">X2</text>
<text x="79.2" y="84.7">GND</text>
<text x="79.2" y="88.5">XTA</text>
<text x="98.2" y="88.5">RFI_N</text>
<text x="99.7" y="84.7">RFO</text>
<text x="139.1" y="86">C11</text>
<text x="197.4" y="84.7">GND</text>
<text x="197.4" y="88.5">RF2</text>
<text x="209.4" y="88.5">CTRL</text>
<text x="210.3" y="84.7">RFC</text>
<text x="79.2" y="92.3">XTB</text>
<text x="98.2" y="92.3">RFI_P</text>
<text x="155.2" y="92.6">C13</text>
<text x="202" y="93.6">PE4259</text>
<text x="226.8" y="92.3">C9</text>
<text x="238.3" y="92.3">C10</text>
<text x="79.2" y="96.1">GND</text>
<text x="79.2" y="99.9">DIO3</text>
<text x="99.6" y="96.1">GND</text>
<text x="99.7" y="99.9">NSS</text>
<text x="133.8" y="96.5" transform="rotate(-90 133.8 96.5)">L6</text>
<text x="213.9" y="98">R7</text>
<text x="79.2" y="103.7">VREG</text>
<text x="79.2" y="107.5">GND</text>
<text x="87.7" y="102.5">SX1262</text>
<text x="98.8" y="107.5">MOSI</text>
<text x="99.7" y="103.7">SCK</text>
<text x="118.1" y="106.9">100R</text>
<text x="136.8" y="103.3" transform="rotate(-90 136.8 103.3)">15nH/High-Q</text>
<text x="216.7" y="105">C15</text>
<text x="59.7" y="112.5">15uH-POWER</text>
<text x="64.9" y="109.4">L7</text>
<text x="79.2" y="111.4">DCC_SW</text>
<text x="98.8" y="111.4">MISO</text>
<text x="118.6" y="108.8">RN1</text>
<text x="136.8" y="109.3" transform="rotate(-90 136.8 109.3)">C12</text>
<text x="60.4" y="115.4">3V3</text>
<text x="79.2" y="115.2">VBAT</text>
<text x="79.2" y="119">VBAT</text>
<text x="96.4" y="115.2">NRESET</text>
<text x="98.5" y="119">BUSY</text>
<text x="52.9" y="125.1" transform="rotate(-90 52.9 125.1)">C28</text>
<text x="60.6" y="125.2" transform="rotate(-90 60.6 125.2)">C29</text>
<text x="79.2" y="122.8">DIO2</text>
<text x="92.3" y="125.2" transform="rotate(-90 92.3 125.2)">PGND</text>
<text x="99" y="122.8">DIO1</text>
<text x="118.7" y="126">R12</text>
<text x="118.8" y="122.1">R11</text>
<text x="118.7" y="129.8">R13</text>
</g>
<g font-size="1.8" fill="#a90000">
<text x="76.8" y="79.8">1</text>
<text x="76.8" y="83.6">2</text>
<text x="104.1" y="83.6">23</text>
<text x="104.1" y="79.8">24</text>
<text x="194.9" y="79.8">1</text>
<text x="215.2" y="83.6">5</text>
<text x="215.2" y="79.8">6</text>
<text x="76.8" y="87.4">3</text>
<text x="104.1" y="87.4">22</text>
<text x="194.9" y="87.4">3</text>
<text x="215.2" y="87.4">4</text>
<text x="76.8" y="91.2">4</text>
<text x="76.8" y="95">5</text>
<text x="104.1" y="95">20</text>
<text x="104.1" y="91.2">21</text>
<text x="76.8" y="98.8">6</text>
<text x="104.1" y="98.8">19</text>
<text x="76.8" y="102.6">7</text>
<text x="76.8" y="106.4">8</text>
<text x="104.1" y="106.4">17</text>
<text x="104.1" y="102.6">18</text>
<text x="76.8" y="110.2">9</text>
<text x="104.1" y="110.2">16</text>
<text x="116.1" y="110.2">5</text>
<text x="116.1" y="112.8">6</text>
<text x="123.8" y="112.8">3</text>
<text x="123.8" y="110.2">4</text>
<text x="76.2" y="114">10</text>
<text x="76.2" y="117.9">11</text>
<text x="104.1" y="117.9">14</text>
<text x="104.1" y="114">15</text>
<text x="116.1" y="115.3">7</text>
<text x="116.1" y="117.9">8</text>
<text x="123.8" y="117.9">1</text>
<text x="123.8" y="115.3">2</text>
<text x="76.2" y="121.7">12</text>
<text x="104.1" y="121.7">13</text>
<text x="91.2" y="128.3" transform="rotate(-90 91.2 128.3)">25</text>
</g>
<text font-size="1.8" fill="#009600" x="252.7" y="78.3">Antenna</text>
<g font-size="1.8" fill="#0f0f0f">
<text x="200.7" y="98.8">DIO2</text>
<text x="68.6" y="121.7">DIO2</text>
<text x="124.4" y="126.7">BUSY</text>
<text x="124.9" y="130.5">DIO1</text>
</g>
<g font-size="1.6" fill="#006464">
<text x="149.8" y="70.7">3.3pF/50V</text>
<text x="223.5" y="70.7">1nF/100V</text>
<text x="117.9" y="76.5" transform="rotate(-90 117.9 76.5)">47pF/50V</text>
<text x="126.8" y="76.5" transform="rotate(-90 126.8 76.5)">47nF/50V</text>
<text x="231.8" y="75.7">GND</text>
<text x="69.5" y="82.6" transform="rotate(-90 69.5 82.6)">1uF/16V</text>
<text x="112.4" y="80.8">GND</text>
<text x="121.3" y="80.8">GND</text>
<text x="165.1" y="78.3">39pF/50V</text>
<text x="158.2" y="87.2">GND</text>
<text x="163.4" y="84.4" transform="rotate(-90 163.4 84.4)">3.9pF/50V</text>
<text x="182.3" y="87.2">GND</text>
<text x="187.5" y="84.1" transform="rotate(-90 187.5 84.1)">1.8pF/NC</text>
<text x="191.3" y="85.7" transform="rotate(-90 191.3 85.7)">GND</text>
<text x="219.7" y="87.2">39pF/50V</text>
<text x="253.4" y="88.4">GND</text>
<text x="136.8" y="91">2.4pF/50V</text>
<text x="156.1" y="94.4">NC</text>
<text x="234.5" y="95.7" transform="rotate(-90 234.5 95.7)">3.3pF/50V</text>
<text x="247.2" y="95.7" transform="rotate(-90 247.2 95.7)">3.3pF/50V</text>
<text x="41.3" y="97.3">GND</text>
<text x="60.4" y="101.1">GND</text>
<text x="118.8" y="101.1">GND</text>
<text x="151.8" y="101.1">GND</text>
<text x="229.3" y="99.9">GND</text>
<text x="242" y="99.9">GND</text>
<text x="132.8" y="112.6">GND</text>
<text x="132.9" y="109.6" transform="rotate(-90 132.9 109.6)">1.8pF/50V</text>
<text x="220.4" y="112.6">GND</text>
<text x="225.7" y="108.7" transform="rotate(-90 225.7 108.7)">1nF/100V</text>
<text x="119.4" y="124">1K</text>
<text x="58.1" y="128.1" transform="rotate(-90 58.1 128.1)">470nF/10V</text>
<text x="65.7" y="127.7" transform="rotate(-90 65.7 127.7)">0.1uF/50V</text>
<text x="119.4" y="131.6">1K</text>
<text x="119.4" y="127.8">1K</text>
<text x="52.8" y="132.9">GND</text>
<text x="60.4" y="132.9">GND</text>
<text x="89.6" y="136.7">GND</text>
</g>
<text font-size="1.6" fill="#840000" x="174.8" y="75.7">0R/1%</text>
<g font-size="1.1" fill="#006464">
<text x="212.4" y="67.9">100R/1%</text>
<text x="212.4" y="99.7">100R/1%</text>
</g>
</svg>
